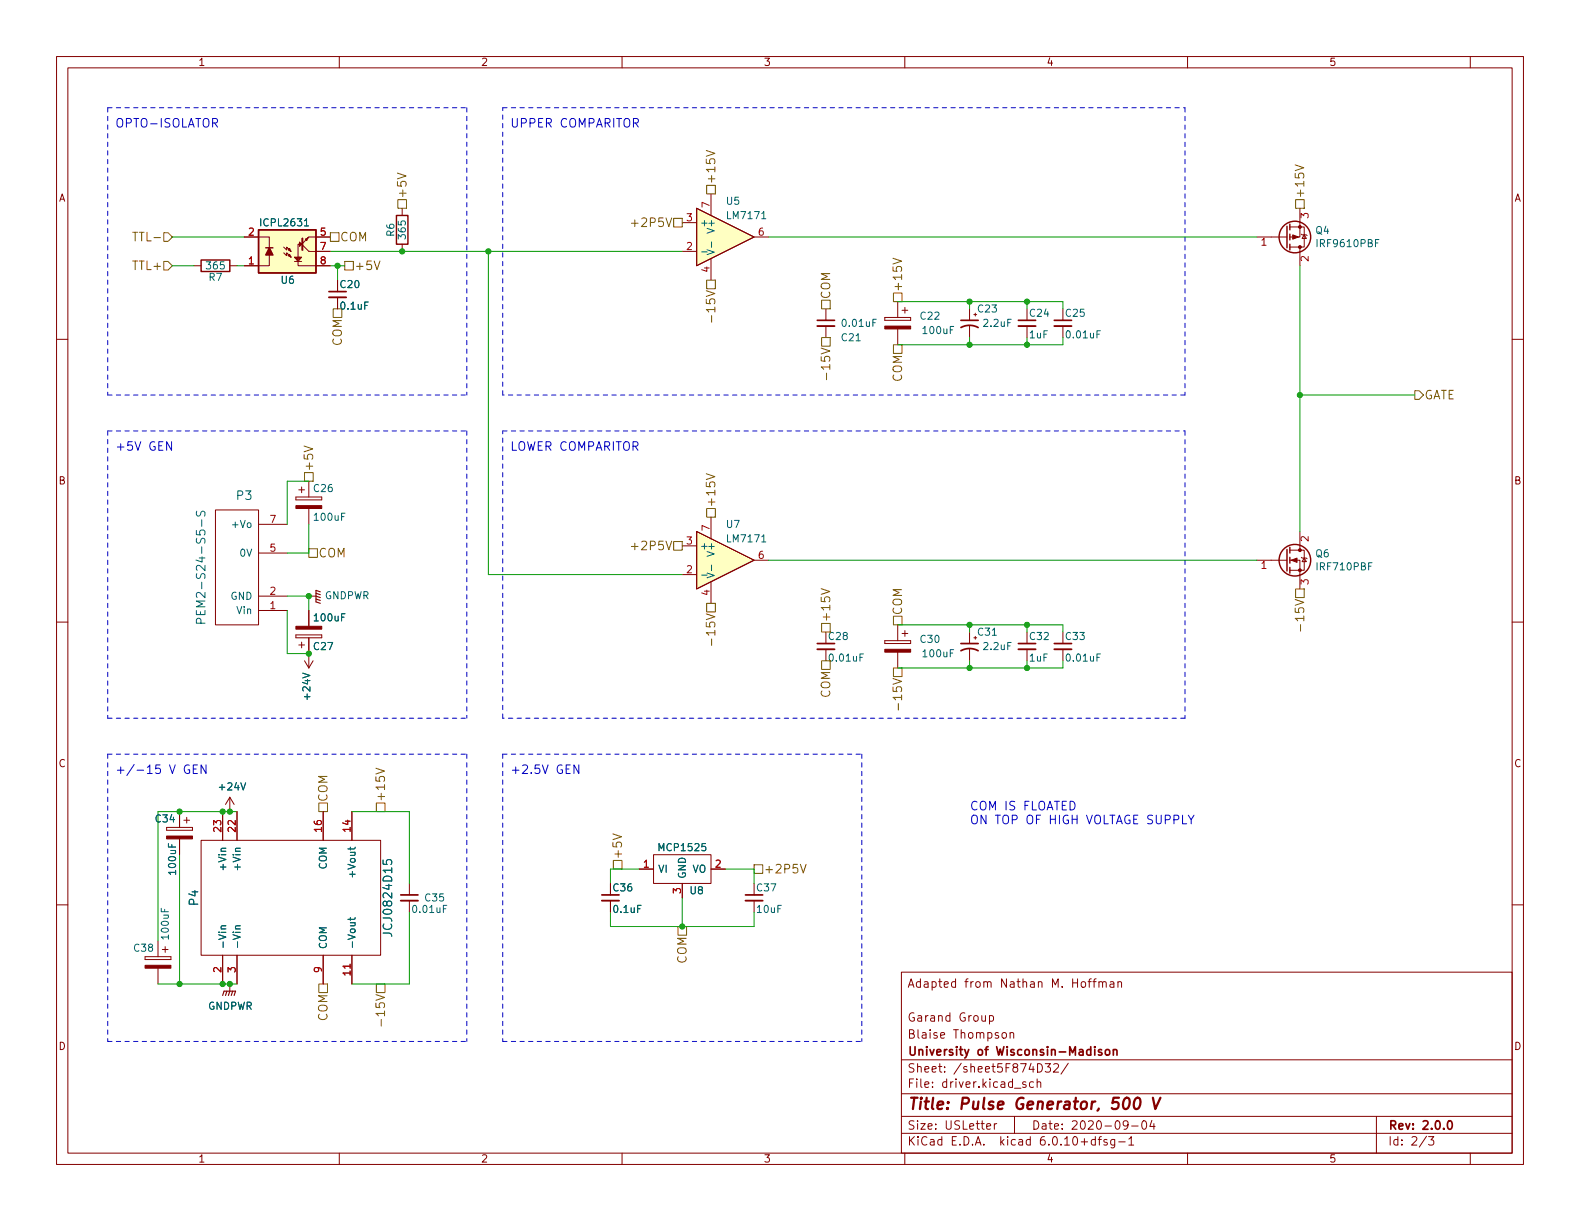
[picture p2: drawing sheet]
<svg xmlns="http://www.w3.org/2000/svg" width="279mm" height="216mm" viewBox="0 0 279 216" stroke-linecap="round" stroke-linejoin="round" font-family="sans-serif">
<g fill="none" stroke="#840000" stroke-width=".18">
<path d="M10 10h259.4v195.9h-259.4zM12 12h255.4v191.9h-255.4zM60 10v2M110 10v2M160 10v2M210 10v2M260 10v2M71.1 36.8v1.3M120.6 39.4h2.6M123.2 36.8l10.1 5.1-10.1 5.1zM125.7 34.3v3.8M229.9 36.8v5.1h-1.8"/>
<path d="M10 60h2M34.3 47h1.3M40.6 47h1.3M43.2 41.9h4.4v5.1h-4.4M50.2 44.7l.5 .5v-.5l.8 .8M50.2 43.7l.5 .5v-.5l.8 .8-.5-.3 .2-.3 .3 .6M51 45.2l.2-.2 .3 .5zM52.1 45.5h1.2l-.6 .7zM52.1 46.2h1.2M52.2 45.6h.4M52.8 45.5v.5M53 45.5v.3"/>
<path d="M53.1 45.6v.1M53.2 45.6h-.9l.3 .4v-.4l-.1 .1M53.3 43.2h-.6v3.8h5.7M53.5 43.3l1.1 1.2h3.8M54 42.3l.5-.3-.3 .5zM58.4 41.9h-3.8l-1.1 1.2M59.7 49.5v2.1M59.7 52.6v2M71.1 43.2v1.3M120.6 44.5h2.6M125.7 45.7v3.8M133.3 41.9h2.6"/>
<path d="M146 54.6v2M146 57.7v2M156.5 56.6h4.5zM156.5 56.1h4.5zM156.5 56.1v.5zM158.7 53.3v2.8M158.7 58.2v2.8M159.5 54.9h1M160 54.4v1M161 56.1v.5zM171.4 54.6v2M171.4 57.7v2"/>
<path d="M172.2 55.6h.5M181.6 54.6v2M181.6 57.7v2M188 54.6v2M188 57.7v2M222.2 41.9h5.4M228.1 40.1h2.5v3.6h-2.5M229.9 43.7v3.3M230.1 41.4l.2 .1h.7l.1 .2M230.6 41.5l.4 .7h-.7zM267.4 60h2M38.1 90.2h7.6v20.3h-7.6z"/>
<path d="M45.7 97.8h5.1M45.7 92.7h5.1M52.3 87.9v.5zM52.3 88.4h4.6zM52.3 87.9h4.6zM52.8 86.6h1M53.3 86.1v1M54.6 85.1v2.8M54.6 89.9v2.8M56.9 87.9v.5zM120.6 96.5h2.6M123.2 94l10.1 5.1-10.1 5z"/>
<path d="M125.7 91.4v3.9M133.3 99.1h2.6M222.2 99.1h5.4M228.1 99.1h1.8v5M228.1 97.3h2.5v3.5h-2.5M229.9 94v3.3M230.1 98.6l.2 .1h.7l.1 .1M230.6 98.7l.4 .6h-.7zM10 110h2M45.7 105.4h5.1M45.7 108h5.1M52.3 112.3v.5z"/>
<path d="M52.3 112.3h4.6zM52.3 112.8h4.6zM52.8 114h1M53.3 113.5v1.1M53.8 116.8l.8 1.3M54.6 108v2.7M54.6 112.8v5.3M54.6 105.4h1.3M55.4 116.8l-.8 1.3M56.9 112.3v.5zM120.6 101.6h2.6M125.7 102.9v3.8"/>
<path d="M146 111.8v2M146 114.8v2M156.5 113.8h4.5zM156.5 113.3h4.5zM156.5 113.3v.5zM158.7 110.5v2.8M158.7 115.3v2.8M159.5 112h1M160 111.5v1M161 113.3v.5zM171.4 111.8v2M171.4 114.8v2"/>
<path d="M172.2 112.8h.5M181.6 111.8v2M181.6 114.8v2M188 111.8v2M188 114.8v2M267.4 110h2M10 160h2M29.5 146.8h4.5zM29.5 146.3h4.5zM29.5 146.3v.5zM31.7 143.5v2.8M31.7 148.3v2.8"/>
<path d="M32.5 145h1M33 144.5v1M34 146.3v.5zM35.6 148.6h31.7v20.3h-31.7zM39.4 143.5v5.1M40.6 141v2.5M40.6 141l-.7 1.2M40.6 141l.8 1.2M41.9 143.5v5.1M57.1 143.5v5.1M62.2 143.5v5.1M72.4 156.2v2"/>
<path d="M72.4 159.3v2M107.9 156.2v2M107.9 159.3v2M113 153.7h2.6M115.6 151.1h10.1v5.1h-10.1zM120.6 156.2v2.6M125.7 153.7h2.6M133.3 156.2v2M133.3 159.3v2M267.4 160h2M25.7 169.7h4.5zM25.7 169.2h4.5z"/>
<path d="M25.7 169.2v.5zM27.9 166.4v2.8M27.9 171.2v2.8M28.7 167.9h1M29.2 167.4v1M30.2 169.2v.5zM39.4 168.9v5.1M40.6 174v1.3M41.9 168.9v5.1M57.1 168.9v5.1M62.2 168.9v5.1M159.4 171.9h108v32h-108z"/>
<path d="M175 179.6h.4l.3 .3v.4l-.2 .2h-.5M175 179.6v1.5M192.4 173.6h.6M193 173.1l-.4 .2v1.3M193.3 173.6h.5M193.8 173.1l-.3 .2v1.3M194.3 173.7l.2-.1h.4l.1 1M194.3 173.6v1M195 173.8l.2-.2h.3l.1 1M196.3 173.6h.6l.1 1M197 173.9l-.5 .1a.29 .29 0 0 0-.2 .3 .29 .29 0 0 0 .2 .3l.5-.1M197.7 173.7l.2-.1h.4v1"/>
<path d="M197.7 173.6v1M159.4 197.4h108M159.4 193.4h108M159.4 187.4h108M174.5 199.2l.7-.2-.1-.3h-.4l-.2 .2v.7h.6M175.8 198.7v1M176.3 198.7h-.3l-.2 .3M177.3 182.6h.4l.3 .3v.4l-.3 .3-.4-.1-.1-.2v-.4zM178.6 182.7l.2-.1h.4l.1 1M178.6 182.6v1M179.4 197.4v3M181.4 191.4l-.4-.1-.2 .2 .1 .2 .5 .2v.3h-.6"/>
<path d="M182.8 191.4l-.5-.1-.3 .3v.4l.2 .2h.6M183.4 191.4l.2-.1 .4 .1v.9M183.4 190.8v1.5M183.5 188.1a.76 .76 0 0 1 .8 .7 .76 .76 0 0 1-.8 .8zM184.8 188.1h1l-.5 .6 .4 .1v.6l-.2 .2h-.5l-.2-.2M186.3 188.2l.6-.1 .2 .1 .1 .3-.9 1.1h.9M188.9 188l-1.3 1.9M199.5 198.8l-.3 .3h-.3l-.3-.3 .2-.6h.4l.2 .1a.99 .99 0 0 1-.4 1.4h-.2M200.1 199.1h1.2M202.1 198.2h.2a.81 .81 0 0 1 .5 .6 .81 .81 0 0 1-.3 .8l-.1 .1a.81 .81 0 0 1-.6-.6 .81 .81 0 0 1 .3-.9zM203.7 198.1l-.4 1.1h1M204 198.7v1"/>
<path d="M243.4 197.4v6.5M60 203.9v2M110 203.9v2M159.4 200.4h108M160 203.9v2M193.7 201.5h-.4l-.3 .3v.4l.1 .2h.6M193.7 201v1.5M194.2 201.5h.6M194.8 201l-.4 .2v1.3M195.8 201.5h-.4l-.2 .2 .1 .2 .5 .1v.4h-.6M197.1 201.5v1.2l-.3 .3-.3-.1M197.1 201.5h-.4l-.3 .3v.4l.1 .2h.6"/>
<path d="M197.8 201.9h1.2M199.6 201.4l.4-.4v1.5M199.6 202.5h.9M210 203.9v2M252.3 200.9l-1.3 1.9M252.6 201h.9l-.5 .5 .5 .2v.6l-.2 .2h-.5l-.2-.2M260 203.9v2"/>
</g>
<g fill="none" stroke="#840000" stroke-width=".3">
<path d="M58.2 51.6h3M144.5 56.6h3.1M169.9 56.6h3.1M169.9 57.9a3.2 3.2 0 0 1 3.1 0M180.1 56.6h3M186.4 56.6h3.1M144.5 113.8h3.1M169.9 113.8h3.1M169.9 115.1a3.2 3.2 0 0 1 3.1 0M180.1 113.8h3M186.4 113.8h3.1M70.9 158.2h3"/>
<path d="M106.4 158.2h3.1M131.8 158.2h3.1M194.8 185.7l-.3-.1-.3 .2 .1 .2 .5 .1v.4h-.6M195.5 185.7l.2-.1 .5 .1v.6l-.1 .2-.4 .1-.2-.2zM196.9 185.7l.2-.1 .4 .1v.9M196.9 185.6v1M256.2 198.2h.1a.81 .81 0 0 1 .6 .6 .81 .81 0 0 1-.3 .8l-.1 .1a.82 .82 0 0 1-.6-.6 .82 .82 0 0 1 .3-.9z"/>
</g>
<path d="M198.9 194.3a.46 .46 0 0 1 .5-.2 .46 .46 0 0 1 .3 .4 1.15 1.15 0 0 1-.7 1.6l-.2-.1a1.54 1.54 0 0 1 .1-1.7zM200.8 194.3a.46 .46 0 0 1 .5-.2 .46 .46 0 0 1 .3 .4 1.15 1.15 0 0 1-.7 1.6l-.2-.1a1.54 1.54 0 0 1 .1-1.7zM203.9 194.1l.4 2 .9-2" fill="none" stroke="#840000" stroke-width=".4"/>
<path d="M55.9 105.9l.7 .3M55.9 105.4l.7 .3M55.9 104.9l.7 .3M56.6 104.6l-.7-.2v2l.7 .3M39.4 176l.2-.7h2.1l-.3 .7M40.1 175.3l-.2 .7M40.6 175.3l-.2 .7M41.1 175.3l-.2 .7" fill="none" stroke="#840000" stroke-width=".2"/>
<path d="M58.2 52.6h3M144.5 57.7h3.1M180.1 57.7h3M186.4 57.7h3.1M144.5 114.8h3.1M180.1 114.8h3M186.4 114.8h3.1M70.9 159.3h3M106.4 159.3h3.1M131.8 159.3h3.1" fill="none" stroke="#840000" stroke-width=".33"/>
<g fill="#ffffc2" stroke="#ffffc2" stroke-width=".18">
<path d="M123.2 36.8l10.1 5.1-10.1 5.1z"/>
<path d="M45.7 40.6h10.2v7.7h-10.2z"/>
<path d="M123.2 94l10.1 5.1-10.1 5z"/>
</g>
<g fill="none" stroke="#006464" stroke-width=".18">
<path d="M53.8 39.9h.8M124.1 44.5h.9M125 44.2l1.3 .4-1.3 .4M125.8 42.8v.9M34.8 90.4l-.1 .6 .2 .2h.4l.3-.7 .4-.1 .2 .3v.6M125.8 99.9v1M35.5 110.2v-.7l-.3-.2-.3 .1-.2 .2v.6h1.5M124.1 101.7h.9M125 101.3l1.3 .4-1.3 .5M67.7 152.1v.7l.8 .1-.2-.2 .1-.6 .2-.1 .5 .1 .2 .2-.2 .6M39.9 163.7l-.7 .1-.1 .3 .1 .1M42.5 163.7l-.8 .1-.1 .3 .2 .1"/>
<path d="M62 162.3v.4M62.8 162.3l-.2 .3h-1.1"/>
</g>
<g fill="none" stroke="#840000" stroke-width=".25">
<path d="M70.1 38.1h2v5.1h-2zM228.1 39.6v1M35.6 46h5v2h-5zM45.7 40.6h10.2v7.7h-10.2zM47 43.8h1.3M227.6 40v3.8M228.1 41.4v1M228.1 43.2v1M227.6 97.2v3.8M228.1 96.8v1M228.1 98.6v1M228.1 100.3v1"/>
<circle cx="229" cy="41.9" r="2.79"/>
<circle cx="229" cy="99.1" r="2.79"/>
</g>
<g fill="#840000" stroke="#840000" stroke-width=".18">
<path d="M228.3 99.1l1.1-.4v.7z"/>
<path d="M156.5 57.7h4.5v.5h-4.5z"/>
<path d="M29.5 147.8h4.5v.5h-4.5z"/>
<path d="M25.7 170.7h4.5v.5h-4.5z"/>
<path d="M156.5 114.8h4.5v.5h-4.5z"/>
<path d="M52.3 110.7h4.6v.6h-4.6z"/>
<path d="M52.3 89.4h4.6v.5h-4.6z"/>
<path d="M228.6 41.5l1 .4-1 .4z"/>
<path d="M53 42.8l.3 .4h-.3h.3l-.3 .4z"/>
<circle cx="229.9" cy="100.8" r=".25"/>
<circle cx="229.9" cy="97.3" r=".25"/>
<circle cx="229.9" cy="40.1" r=".25"/>
<circle cx="229.9" cy="43.7" r=".25"/>
</g>
<path d="M53.5 42.2v2" fill="none" stroke="#840000" stroke-width=".36"/>
<path d="M47.6 43.8l.7 1.3h-1.3z" fill="#840000" stroke="#840000" stroke-width=".25"/>
<g fill="none" stroke="#725600" stroke-width=".18">
<path d="M70.3 30.6l1.5 .5-1.5 .5M70.4 35.3h1.5v1.5h-1.5zM111.7 39.5h1.1M119.1 38.6h1.5v1.5h-1.5zM124.9 26.6l1.5 .5-1.5 .5M125 32.8h1.5v1.5h-1.5zM229 29.2l1.6 .5-1.6 .5M229.1 35.3h1.5v1.5h-1.5zM23.5 41.1h.8M29 41.1h.7l.8 .8-.8 .8h-.7zM29 46.2h.7l.8 .8-.8 .8h-.7zM58.4 41.1h1.5v1.6h-1.5z"/>
<path d="M58.9 54.6h1.6v1.5h-1.6zM61 46.2h1.5v1.6h-1.5zM66.2 46.2l.5 1.5 .5-1.5M125 49.5h1.5v1.6h-1.5zM125.8 55.8v1.2M145.3 59.7h1.5v1.5h-1.5zM145.3 53.1h1.5v1.5h-1.5zM157.9 45.7l1.5 .5-1.5 .5M158 51.8h1.5v1.5h-1.5zM53.8 78.9l1.5 .5-1.5 .5M146.2 66v1.1M158 61h1.5v1.5h-1.5z"/>
<path d="M250.2 69.1h.8l.7 .8-.7 .7h-.8zM53.8 83.6h1.6v1.5h-1.6zM54.6 97h1.5v1.6h-1.5zM111.7 96.6h1.1M119.1 95.8h1.5v1.5h-1.5zM124.9 83.8l1.5 .5-1.5 .5M125 89.9h1.5v1.5h-1.5zM125 106.7h1.5v1.5h-1.5zM125.8 113v1.1M145.2 104.1l1.5 .5-1.5 .5M145.3 116.8h1.5v1.6h-1.5zM145.3 110.2h1.5v1.6h-1.5z"/>
<path d="M158 109h1.5v1.5h-1.5zM158 118.1h1.5v1.5h-1.5zM229.1 104.1h1.5v1.6h-1.5zM230 110.4v1.2M66.5 135.8l1.5 .5-1.5 .6M158.9 124.4v1.2M56.4 142h1.5v1.5h-1.5zM66.5 142h1.6v1.5h-1.6zM108.4 147.4l1.5 .6-1.5 .5M108.5 152.1h1.5v1.6h-1.5zM133.3 152.9h1.6v1.5h-1.6zM141.5 152.8l.5 1.6 .5-1.6"/>
<path d="M56.4 174h1.5v1.5h-1.5zM66.5 174h1.6v1.5h-1.6zM119.9 163.8h1.5v1.6h-1.5zM67.4 180.3v1.1"/>
</g>
<path d="M37.6 21.7h.7l.2-.2-.1-.4-.2-.1h-.6v1.5M38 21.7l.5 .8M30.3 78.1v1.5l-.8-1.5v1.5M33.5 135.3a.75 .75 0 0 0-1 .6 .75 .75 0 0 0 .6 .9l.4-.2v-.5h-.3M34.2 136h.5M34.9 135.3h-.7v1.5h.7M36.4 135.3v1.5l-.8-1.5v1.5M102.4 135.3v1.5l-.9-1.5v1.5M189.2 141.7a.77 .77 0 0 1 .9 .7 .77 .77 0 0 1-.9 .8zM209.1 144.1v1.6h.7M210.1 144.1l.5 .8 .6-.8M210.6 144.9v.8" fill="none" stroke="#0000c2" stroke-width=".18"/>
<g fill="none" stroke="#0000c2" stroke-width=".18" stroke-dasharray=".8 .8">
<path d="M19 19.1v50.8M19 19.1h63.5M82.5 19.1v50.8M88.9 19.1h120.6M209.5 19.1v50.8M19 76.2v50.8M19 69.9h63.5M19 76.2h63.5M82.5 76.2v50.8M88.9 69.9v-50.8M88.9 76.2h120.6M209.5 76.2v50.8"/>
<path d="M209.5 69.9h-120.6M19 127h63.5M19 133.4v50.8M19 133.4h63.5M82.5 133.4v50.8M88.9 127v-50.8M88.9 133.4h63.5M88.9 133.4v50.8M152.4 133.4v50.8M209.5 127h-120.6M19 184.2h63.5M88.9 184.2h63.5"/>
</g>
<g fill="none" stroke="#009600" stroke-width=".18">
<path d="M30.5 41.9h12.7M30.5 47h3.8M41.9 47h1.3M58.4 47h2.6M58.4 44.5h62.2M59.7 47v2.5M86.4 44.5v57.1h34.2M135.9 41.9h86.3M158.7 53.3h29.3v1.3M171.4 53.3v1.3M171.4 59.7v1.3M181.6 53.3v1.3"/>
<path d="M181.6 59.7v1.3M188 59.7v1.3h-29.3M229.9 47v47M229.9 69.9h20.3M54.6 85.1h-3.8v7.6M54.6 92.7v5.1h-3.8M135.9 99.1h86.3M50.8 108v7.6h3.8M50.8 105.4h3.8v2.6M158.7 110.5h29.3v1.3M171.4 110.5v1.3M171.4 116.8v1.3"/>
<path d="M181.6 110.5v1.3M181.6 116.8v1.3M188 116.8v1.3h-29.3M31.7 151.1v22.9M41.9 143.5h-14v22.9M62.2 143.5h10.2v12.7M113 153.7h-5.1v2.5M120.6 158.8v5M128.3 153.7h5v2.5M27.9 174h14M72.4 161.3v12.7h-10.2M107.9 161.3v2.5h25.4v-2.5"/>
</g>
<g fill="#009600" stroke="#009600" stroke-width=".18">
<circle cx="229.9" cy="69.9" r=".46"/>
<circle cx="171.4" cy="61" r=".46"/>
<circle cx="171.4" cy="53.3" r=".46"/>
<circle cx="181.6" cy="61" r=".46"/>
<circle cx="181.6" cy="118.1" r=".46"/>
<circle cx="171.4" cy="118.1" r=".46"/>
<circle cx="181.6" cy="110.5" r=".46"/>
<circle cx="171.4" cy="110.5" r=".46"/>
<circle cx="86.4" cy="44.5" r=".46"/>
<circle cx="59.7" cy="47" r=".46"/>
<circle cx="71.1" cy="44.5" r=".46"/>
<circle cx="39.4" cy="174" r=".46"/>
<circle cx="31.7" cy="174" r=".46"/>
<circle cx="40.6" cy="174" r=".46"/>
<circle cx="40.6" cy="143.5" r=".46"/>
<circle cx="39.4" cy="143.5" r=".46"/>
<circle cx="31.7" cy="143.5" r=".46"/>
<circle cx="54.6" cy="115.6" r=".46"/>
<circle cx="54.6" cy="105.4" r=".46"/>
<circle cx="120.6" cy="163.8" r=".46"/>
<circle cx="181.6" cy="53.3" r=".46"/>
</g>
<text font-size="2.8" fill="#840000" x="160.4" y="196.2">Title: Pulse Generator, 500 V</text>
<g font-size="2.1" fill="#0000c2">
<text x="20.3" y="22.5">OPTO-ISOLATOR</text>
<text x="90.2" y="22.5">UPPER COMPARITOR</text>
<text x="20.3" y="79.7">+5V GEN</text>
<text x="90.2" y="79.7">LOWER COMPARITOR</text>
<text x="20.3" y="136.8">+/-15 V GEN</text>
<text x="90.2" y="136.8">+2.5V GEN</text>
<text x="171.4" y="143.3">COM IS FLOATED</text>
<text x="171.4" y="145.7">ON TOP OF HIGH VOLTAGE SUPPLY</text>
</g>
<g font-size="2.1" fill="#725600">
<text x="71.9" y="35.2" transform="rotate(-90 71.9 35.2)">+5V</text>
<text x="126.5" y="32.6" transform="rotate(-90 126.5 32.6)">+15V</text>
<text x="230.6" y="35.2" transform="rotate(-90 230.6 35.2)">+15V</text>
<text x="112.6" y="40.1">+2P5V</text>
<text x="23.7" y="47.8">TTL+</text>
<text x="24.2" y="42.7">TTL-</text>
<text x="60.1" y="42.7">COM</text>
<text x="62.6" y="47.8">+5V</text>
<text x="146.8" y="53" transform="rotate(-90 146.8 53)">COM</text>
<text x="159.5" y="51.7" transform="rotate(-90 159.5 51.7)">+15V</text>
<text x="126.5" y="55.7" transform="rotate(-90 126.5 55.7)">-15V</text>
<text x="60.5" y="61.2" transform="rotate(-90 60.5 61.2)">COM</text>
<text x="146.8" y="65.8" transform="rotate(-90 146.8 65.8)">-15V</text>
<text x="159.5" y="67.6" transform="rotate(-90 159.5 67.6)">COM</text>
<text x="251.8" y="70.6">GATE</text>
<text x="55.4" y="83.4" transform="rotate(-90 55.4 83.4)">+5V</text>
<text x="126.5" y="89.8" transform="rotate(-90 126.5 89.8)">+15V</text>
<text x="56.3" y="98.6">COM</text>
<text x="112.6" y="97.3">+2P5V</text>
<text x="126.5" y="112.8" transform="rotate(-90 126.5 112.8)">-15V</text>
<text x="146.8" y="110.1" transform="rotate(-90 146.8 110.1)">+15V</text>
<text x="159.5" y="108.8" transform="rotate(-90 159.5 108.8)">COM</text>
<text x="230.6" y="110.3" transform="rotate(-90 230.6 110.3)">-15V</text>
<text x="146.8" y="123.4" transform="rotate(-90 146.8 123.4)">COM</text>
<text x="159.5" y="124.2" transform="rotate(-90 159.5 124.2)">-15V</text>
<text x="57.9" y="141.9" transform="rotate(-90 57.9 141.9)">COM</text>
<text x="68.1" y="141.9" transform="rotate(-90 68.1 141.9)">+15V</text>
<text x="110" y="152" transform="rotate(-90 110 152)">+5V</text>
<text x="135" y="154.4">+2P5V</text>
<text x="121.4" y="170.4" transform="rotate(-90 121.4 170.4)">COM</text>
<text x="57.9" y="180.6" transform="rotate(-90 57.9 180.6)">COM</text>
<text x="68.1" y="180.1" transform="rotate(-90 68.1 180.1)">-15V</text>
</g>
<g font-size="2.1" fill="#006464">
<text x="41.9" y="88.4">P3</text>
<text x="36.3" y="108.2" transform="rotate(-90 36.3 108.2)">PEM2-S24-S5-S</text>
<text x="35.1" y="160" transform="rotate(-90 35.1 160)">P4</text>
<text x="69.3" y="165" transform="rotate(-90 69.3 165)">JCJ0824D15</text>
</g>
<g font-size="2.1" fill="#840000">
<text x="160.4" y="174.6">Adapted from Nathan M. Hoffman</text>
<text x="160.4" y="183.6">Blaise Thompson</text>
<text x="160.4" y="180.6">Garand Group</text>
<text x="160.4" y="189.7">Sheet: /sheet5F874D32/</text>
<text x="160.4" y="186.7">University of Wisconsin-Madison</text>
<text x="160.4" y="192.4">File: driver.kicad_sch</text>
<text x="160.4" y="202.5">KiCad E.D.A. kicad 6.0.10+dfsg-1</text>
<text x="160.4" y="199.7">Size: USLetter</text>
<text x="182.4" y="199.7">Date: 2020-09-04</text>
<text x="245.4" y="199.7">Rev: 2.0.0</text>
<text x="245.4" y="202.5">Id: 2/3</text>
</g>
<g font-size="1.8" fill="#840000">
<text x="35" y="11.6">1</text>
<text x="85" y="11.6">2</text>
<text x="135" y="11.6">3</text>
<text x="185" y="11.6">4</text>
<text x="235" y="11.6">5</text>
<text x="10.3" y="35.6">A</text>
<text x="267.7" y="35.6">A</text>
<text x="10.3" y="85.7">B</text>
<text x="267.7" y="85.7">B</text>
<text x="10.3" y="135.6">C</text>
<text x="267.7" y="135.6">C</text>
<text x="10.3" y="185.7">D</text>
<text x="267.7" y="185.7">D</text>
<text x="35" y="205.6">1</text>
<text x="85" y="205.6">2</text>
<text x="135" y="205.6">3</text>
<text x="185" y="205.6">4</text>
<text x="235" y="205.6">5</text>
</g>
<g font-size="1.8" fill="#a90000">
<text x="44" y="41.7">2</text>
<text x="56.7" y="41.7">5</text>
<text x="121.4" y="39.1">3</text>
<text x="125.5" y="36.7" transform="rotate(-90 125.5 36.7)">7</text>
<text x="134.1" y="41.7">6</text>
<text x="231.4" y="38.6" transform="rotate(-90 231.4 38.6)">3</text>
<text x="44" y="46.7">1</text>
<text x="56.7" y="44.2">7</text>
<text x="56.7" y="46.7">8</text>
<text x="121.4" y="44.2">2</text>
<text x="223" y="43.4">1</text>
<text x="231.4" y="46.2" transform="rotate(-90 231.4 46.2)">2</text>
<text x="125.5" y="48.1" transform="rotate(-90 125.5 48.1)">4</text>
<text x="47.8" y="92.5">7</text>
<text x="125.5" y="93.8" transform="rotate(-90 125.5 93.8)">7</text>
<text x="231.4" y="95.7" transform="rotate(-90 231.4 95.7)">2</text>
<text x="47.8" y="97.5">5</text>
<text x="121.4" y="101.3">2</text>
<text x="121.4" y="96.3">3</text>
<text x="134.1" y="98.8">6</text>
<text x="223" y="100.6">1</text>
<text x="47.8" y="107.7">1</text>
<text x="47.8" y="105.2">2</text>
<text x="125.5" y="105.3" transform="rotate(-90 125.5 105.3)">4</text>
<text x="231.4" y="103.4" transform="rotate(-90 231.4 103.4)">3</text>
<text x="39.1" y="147" transform="rotate(-90 39.1 147)">23</text>
<text x="41.7" y="147" transform="rotate(-90 41.7 147)">22</text>
<text x="56.9" y="147" transform="rotate(-90 56.9 147)">16</text>
<text x="62" y="147" transform="rotate(-90 62 147)">14</text>
<text x="113.8" y="153.4">1</text>
<text x="126.5" y="153.4">2</text>
<text x="120.4" y="158" transform="rotate(-90 120.4 158)">3</text>
<text x="39.1" y="171.9" transform="rotate(-90 39.1 171.9)">2</text>
<text x="41.7" y="171.9" transform="rotate(-90 41.7 171.9)">3</text>
<text x="56.9" y="171.9" transform="rotate(-90 56.9 171.9)">9</text>
<text x="62" y="172.4" transform="rotate(-90 62 172.4)">11</text>
</g>
<g font-size="1.8" fill="#006464">
<text x="46.3" y="40">ICPL2631</text>
<text x="69.7" y="41.8" transform="rotate(-90 69.7 41.8)">R6</text>
<text x="123.7" y="40">+</text>
<text x="126.4" y="40.8" transform="rotate(-90 126.4 40.8)">V+</text>
<text x="128.5" y="36.2">U5</text>
<text x="128.8" y="38.7">LM7171</text>
<text x="232.7" y="41.4">Q4</text>
<text x="36.6" y="47.6">365</text>
<text x="71.8" y="42.1" transform="rotate(-90 71.8 42.1)">365</text>
<text x="233.1" y="43.7">IRF9610PBF</text>
<text x="37" y="49.7">R7</text>
<text x="49.7" y="50.2">U6</text>
<text x="60.2" y="50.9">C20</text>
<text x="60.3" y="54.7">0.1uF</text>
<text x="149.1" y="57.8">0.01uF</text>
<text x="162.8" y="56.5">C22</text>
<text x="163.3" y="59.1">100uF</text>
<text x="173" y="55.2">C23</text>
<text x="174" y="57.8">2.2uF</text>
<text x="182.1" y="59.8">1uF</text>
<text x="182.2" y="56">C24</text>
<text x="188.5" y="56">C25</text>
<text x="188.7" y="59.8">0.01uF</text>
<text x="148.9" y="60.3">C21</text>
<text x="55.5" y="87">C26</text>
<text x="41.4" y="93.3">+Vo</text>
<text x="55.7" y="92.1">100uF</text>
<text x="128.5" y="93.3">U7</text>
<text x="128.8" y="95.9">LM7171</text>
<text x="42.5" y="98.4">0V</text>
<text x="123.7" y="97.2">+</text>
<text x="126.4" y="98" transform="rotate(-90 126.4 98)">V+</text>
<text x="232.7" y="98.5">Q6</text>
<text x="233" y="100.8">IRF710PBF</text>
<text x="40.8" y="106">GND</text>
<text x="57.4" y="105.9">GNDPWR</text>
<text x="42" y="108.6">Vin</text>
<text x="55.7" y="109.9">100uF</text>
<text x="146.6" y="113.2">C28</text>
<text x="162.8" y="113.7">C30</text>
<text x="173" y="112.4">C31</text>
<text x="182.2" y="113.2">C32</text>
<text x="188.5" y="113.2">C33</text>
<text x="55.5" y="114.9">C27</text>
<text x="146.8" y="117">0.01uF</text>
<text x="163.3" y="116.2">100uF</text>
<text x="174" y="114.9">2.2uF</text>
<text x="182.1" y="117">1uF</text>
<text x="188.7" y="117">0.01uF</text>
<text x="54.9" y="123.5" transform="rotate(-90 54.9 123.5)">+24V</text>
<text x="38.9" y="139.8">+24V</text>
<text x="27.6" y="145.4">C34</text>
<text x="31.1" y="154.5" transform="rotate(-90 31.1 154.5)">100uF</text>
<text x="40" y="153.4" transform="rotate(-90 40 153.4)">+Vin</text>
<text x="42.5" y="153.4" transform="rotate(-90 42.5 153.4)">+Vin</text>
<text x="57.8" y="153.7" transform="rotate(-90 57.8 153.7)">COM</text>
<text x="62.9" y="154.6" transform="rotate(-90 62.9 154.6)">+Vout</text>
<text x="116.3" y="154.3">VI</text>
<text x="116.7" y="150.5">MCP1525</text>
<text x="121.3" y="155.4" transform="rotate(-90 121.3 155.4)">GND</text>
<text x="122.4" y="154.3">VO</text>
<text x="73.2" y="161.4">0.01uF</text>
<text x="75.2" y="159.4">C35</text>
<text x="108.5" y="157.6">C36</text>
<text x="108.6" y="161.4">0.1uF</text>
<text x="122.1" y="158.1">U8</text>
<text x="133.9" y="157.6">C37</text>
<text x="133.9" y="161.4">10uF</text>
<text x="29.8" y="165.9" transform="rotate(-90 29.8 165.9)">100uF</text>
<text x="40" y="167.9" transform="rotate(-90 40 167.9)">-Vin</text>
<text x="42.5" y="167.9" transform="rotate(-90 42.5 167.9)">-Vin</text>
<text x="57.8" y="167.9" transform="rotate(-90 57.8 167.9)">COM</text>
<text x="62.9" y="167.9" transform="rotate(-90 62.9 167.9)">-Vout</text>
<text x="23.8" y="168.3">C38</text>
<text x="36.7" y="178.5">GNDPWR</text>
</g>
</svg>
